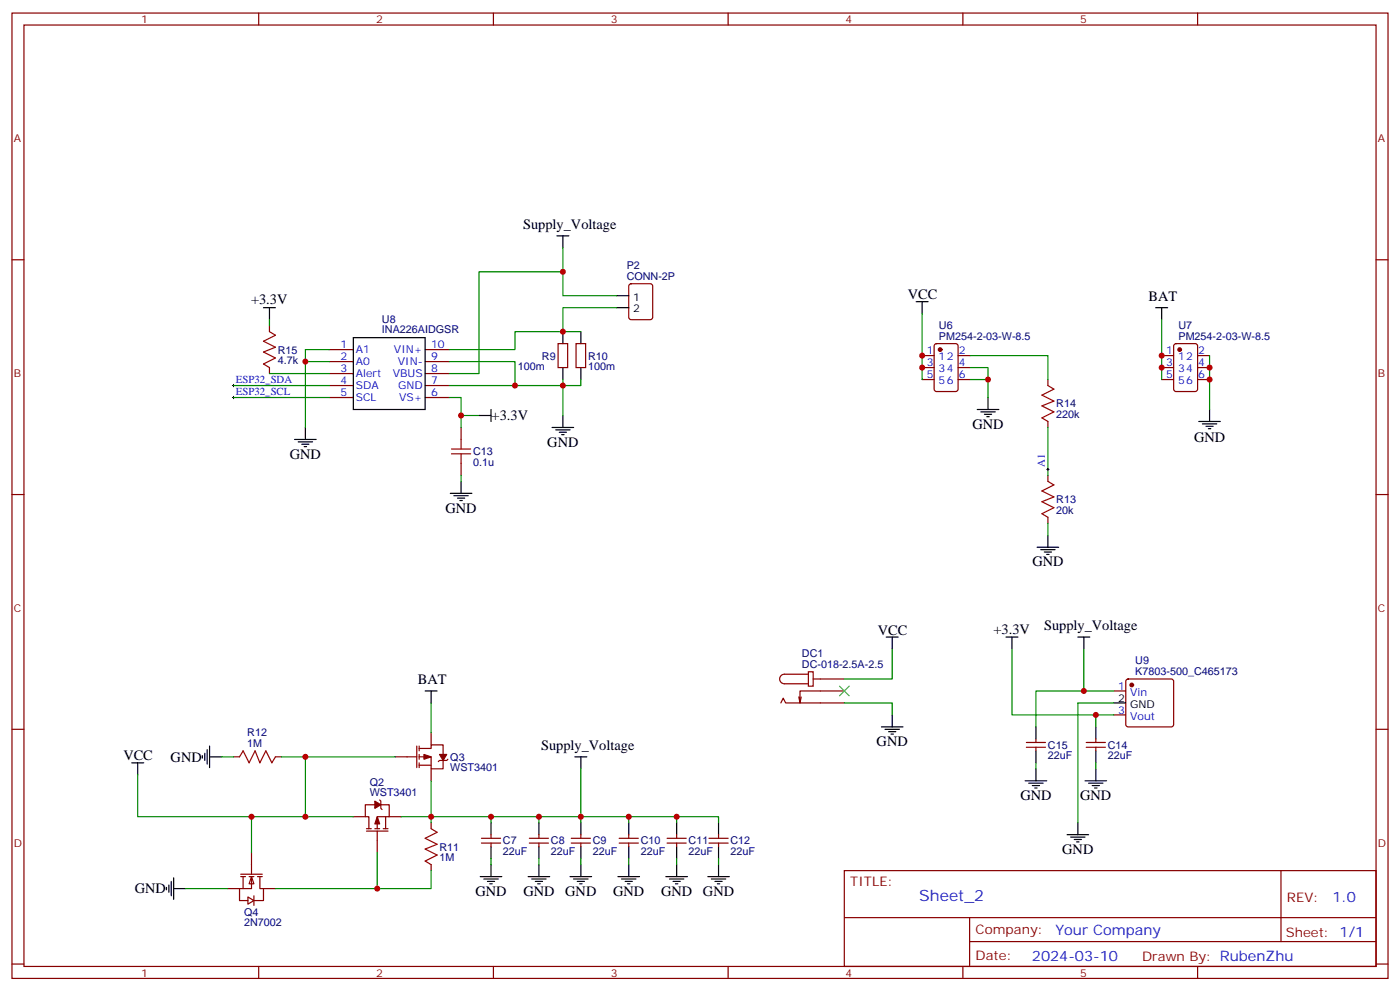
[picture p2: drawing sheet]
<svg xmlns="http://www.w3.org/2000/svg" width="412mm" height="292mm" viewBox="0 0 412 292" stroke-linecap="round" stroke-linejoin="round" font-family="sans-serif">
<g fill="none" stroke="#870000" stroke-width=".35">
<path d="M3.5 3.8h405.4v284.4h-405.4zM7.1 7.4h398.2v277.3h-398.2zM76.2 3.8v3.6M145.3 3.8v3.6M214.5 3.8v3.6M283.6 3.8v3.6M352.8 3.8v3.6M3.5 76.5h3.6M405.3 76.5h3.6M185.4 83.8l.5-.2h5.7l.6 .4 .1 9.5-.5 .6-5.9 .1-.6-.5-.1-9.4zM97 103h7.1M97 106.5h7.1"/>
<path d="M97 110h7.1M97 113.6h7.1M97 117.1h7.1M125.2 103h7.1M125.2 106.5h7.1M125.2 110h7.1M125.2 113.6h7.1M125.2 117.1h7.1M164.4 101.2h2.8v7.1h-2.8zM169.7 101.2h2.8v7.1h-2.8zM271.6 104.7h3.6M271.6 111.8h3.6"/>
<path d="M271.6 108.3h3.6M275.4 101.4l.5-.2h5.6l.7 .4v13l-.4 .7h-5.9l-.7-.4v-13zM282.2 104.7h3.6M282.2 111.8h3.6M282.2 108.3h3.6M342.2 104.7h3.5M342.2 111.8h3.5M342.2 108.3h3.5M346 101.4l.4-.2h5.7l.6 .4 .1 13-.5 .7h-5.9l-.6-.4-.1-13zM352.8 104.7h3.5M352.8 111.8h3.5M352.8 108.3h3.5"/>
<path d="M3.5 145.7h3.6M405.3 145.7h3.6M3.5 214.8h3.6M122.8 219.7v6.4M123.5 219.7v1.5M127 215.9v3.5M405.3 214.8h3.6M110.4 237h-2.8v3.6h1.1v3.5M111.8 235.6l.4 .4v2.1l.3 .3M112.2 237h2.5v3.6h-3.6v3.5M116.4 222.9h6.4M123.5 220.5h3.5v-1.1h3.5v2.8"/>
<path d="M123.5 222.9h3.5v3.5h3.5v-2.4M123.5 225.4h3.5M123.5 222.2v1.4M123.5 224.7v1.4M127 226.4v3.6M131.9 223.6l-.3 .4h-2.1l-.4 .3M104.1 240.6h3.5M107.9 244.8h6.4M107.9 244.1h1.5M110.4 244.1h1.4M111.1 244.8v6.3M112.9 244.1h1.4"/>
<path d="M113.6 240.6v3.5M114.7 240.6h3.5M127 242.3v1.8M127 254.7v1.7M248.7 256.4h156.6v28.3h-156.6zM377.3 256.5v20.8M248.7 270.3h156.5M285.6 277.3h119.6M285.6 270.3v14.1M3.5 284h3.6M76.2 284.7v3.5M145.3 284.7v3.5"/>
<path d="M214.5 284.7v3.5M283.6 284.7v3.5M352.8 284.7v3.5M405.3 284h3.6"/>
</g>
<g fill="#870000" stroke="#870000" stroke-width=".35">
<path d="M110.4 236l1.8 1-1.8 1.1z"/>
<path d="M111.1 240.6l.7 2.1h-1.4z"/>
<path d="M129.5 222.2h2.1l-1.1 1.8z"/>
<path d="M124.9 222.2l2.1 .7-2.1 .7z"/>
<circle cx="276.9" cy="103" r=".53"/>
<circle cx="347.5" cy="103" r=".53"/>
</g>
<g fill="none" stroke="#000" stroke-width=".35">
<path d="M104.1 99.4h21.1v21.2h-21.1zM165.8 97.7v3.5M171.1 97.7v3.5M181.7 87.1h3.5M181.7 90.6h3.5M165.8 108.3v3.5M171.1 108.3v3.5M125.2 203.5h3.6M127 203.5v3.5M38.8 224.7h3.5M40.6 224.7v3.5M50.4 259.6v4.2"/>
<path d="M51.2 258.6v6.3M49 261.4v.7M49.7 260.7v2.1M51.2 261.7h3.5"/>
</g>
<path d="M127 244.1l1.8 1-3.6 1.8 3.6 1.8-3.6 1.4 3.6 1.7-3.6 1.8 1.8 1.1" fill="none" stroke="#a10000" stroke-width=".35"/>
<g fill="#fff" stroke="#870000" stroke-width=".35">
<path d="M74.1 258.2l.7 2.1h-1.4z"/>
<path d="M73 264.2l1.8 1.1-1.8 1z"/>
</g>
<g fill="none" stroke="#870000" stroke-width=".35">
<path d="M79.4 95.9v1.8M79.4 108.3v1.7M308.7 111.8v1.8M135.8 125.9v3.5M135.8 136.5v3.5M308.7 124.1v1.8M308.7 140v1.8M308.7 152.4v1.7M238.1 197.9h1.4v4.2h-1.4zM238.1 198.6h-7a1.41 1.41 0 0 0-1.4 1.4 1.41 1.41 0 0 0 1.4 1.4h7M239.5 200h9.2M230 207l.7-1.4 .7 1.4h17.3"/>
<path d="M236 205.3l-.3 1.7M248.7 203.5h-13v3.5l-.4-1.7M302.3 218.7h5.7M305.2 217.6v1.1M320 218.7h5.6M322.8 217.6v1.1M328.1 203.5h3.5M328.1 210.6h3.5M331.8 200.2l.5-.2h12.7l.5 .2 .2 .5v12.7l-.2 .5-.5 .2h-12.7l-.5-.2-.2-.5v-12.7zM68.8 222.9h1.8M81.1 222.9h1.8M302.3 220.1h5.7"/>
<path d="M305.2 220.1v1.1M320 220.1h5.6M322.8 220.1v1.1M70.9 257.5h6.4M70.9 258.2h1.4M71.6 258.2v3.5M73.4 258.2h1.4M74.1 258.2v3.5h-3.5v3.6h2.4M74.1 251.1v6.4M75.8 258.2h1.5M76.6 258.2v3.5h1v3.6h-2.8M141.8 248.3h5.7"/>
<path d="M141.8 246.9h5.7M144.6 245.9v1M144.6 248.3v1.1M155.9 248.3h5.7M155.9 246.9h5.7M158.7 245.9v1M158.7 248.3v1.1M168.3 248.3h5.6M168.3 246.9h5.6M171.1 245.9v1M171.1 248.3v1.1M182.4 248.3h5.6"/>
<path d="M182.4 246.9h5.6M185.2 245.9v1M185.2 248.3v1.1M196.5 248.3h5.6M196.5 246.9h5.6M199.3 245.9v1M199.3 248.3v1.1M208.8 248.3h5.7M208.8 246.9h5.7M211.7 245.9v1M211.7 248.3v1.1M67 261.7h3.6"/>
<path d="M74.8 263.8v2.9M77.6 261.7h3.5"/>
</g>
<g fill="none" stroke="#008700" stroke-width=".35">
<path d="M165.8 73v14.1h15.9M79.4 94.2v1.7M165.8 80h-24.7v30h-8.8M171.1 97.7h-19.4v5.3h-19.4M181.7 90.6h-15.9v7.1M271.6 92.4v19.4M342.2 94.2v17.6M68.8 113.6h28.2M68.8 117.1h28.2M79.4 110h17.6M90 106.5h7M97 103h-7v22.9"/>
<path d="M132.3 106.5h19.4v7.1h19.4v-1.8M132.3 117.1h3.5v5.3h5.3M132.3 113.6h19.4M165.8 111.8v10.6M285.8 108.3h5.2v8.8M285.8 104.7h22.9v7.1M285.8 111.8h5.2M356.3 104.7v15.9M135.8 122.4v3.5M308.7 125.9v14.1M135.8 140v1.8M308.7 154.1v3.6"/>
<path d="M262.8 191.2v8.8h-14.1M298.1 191.2v19.4h24.7M319.3 191.2v12.3h8.8M127 207v8.9M248.7 207h14.1v3.6M319.3 203.5h-14.1v10.6M328.1 210.6h-5.3v3.5M328.1 207h-10.6v35.3M40.6 228.2v12.4h33.5M65.3 222.9h3.5M82.9 222.9h33.5M90 222.9v17.7"/>
<path d="M127 230v12.3M171.1 226.4v14.2h-52.9M305.2 224.7v1.7M322.8 224.7v1.7M104.1 240.6h-30v10.5M111.1 251.1v10.6M127 256.4v5.3h-45.9M144.6 240.6v1.7M144.6 252.9v1.8M158.7 240.6v1.7M158.7 252.9v1.8M171.1 242.3v-1.7h40.6v1.7"/>
<path d="M171.1 252.9v1.8M185.2 240.6v1.7M185.2 252.9v1.8M199.3 240.6v1.7M199.3 252.9v1.8M211.7 252.9v1.8M54.7 261.7h12.3"/>
</g>
<g fill="none" stroke="#000" stroke-width=".35">
<path d="M164 69.5h3.6M165.8 69.5v3.5M77.6 90.6h3.5M79.4 90.6v3.6M269.9 88.9h3.5M271.6 88.9v3.5M340.4 90.6h3.6M342.2 90.6v3.6M291 117.1v3.5M86.8 129.4h6.3M87.8 130.1h4.3M88.9 130.8h2.1"/>
<path d="M89.6 131.6h.7M90 125.9v3.5M141.1 122.4h3.5M144.6 120.6v3.5M162.6 125.9h6.4M163.7 126.6h4.2M164.7 127.3h2.2M165.5 128h.7M165.8 122.4v3.5M287.9 120.6h6.3M288.9 121.3h4.3M290 122h2.1"/>
<path d="M290.7 122.7h.7M353.1 124.1h6.4M354.2 124.8h4.2M355.2 125.6h2.2M356 126.3h.7M356.3 120.6v3.5M132.6 145.3h6.4M133.7 146h4.2M134.8 146.7h2.1M135.5 147.4h.7M135.8 141.8v3.5M308.7 157.7v3.5"/>
<path d="M305.5 161.2h6.4M306.6 161.9h4.2M307.6 162.6h2.1M308.3 163.3h.7M261.1 187.6h3.5M262.8 187.6v3.6M296.3 187.6h3.6M298.1 187.6v3.6M317.5 187.6h3.5M319.3 187.6v3.6M61.7 219.7v6.4M259.6 214.1h6.4"/>
<path d="M260.7 214.8h4.2M261.8 215.5h2.1M262.5 216.2h.7M262.8 210.6v3.5M305.2 214.1v3.5M322.8 214.1v3.5M328.1 207h3.5M59.6 222.6v.7M60.3 221.9v2.1M61 220.8v4.2M61.7 222.9h3.6M169.3 222.9h3.6"/>
<path d="M171.1 222.9v3.5M302 230h6.3M303 230.7h4.3M304.1 231.4h2.1M304.8 232.1h.7M305.2 221.2v3.5M305.2 226.4v3.6M319.6 230h6.4M320.7 230.7h4.2M321.7 231.4h2.1M322.4 232.1h.7M322.8 221.2v3.5"/>
<path d="M322.8 226.4v3.6M141.5 258.2h6.3M142.5 258.9h4.3M143.6 259.6h2.1M144.6 242.3v3.6M144.6 249.4v3.5M144.6 254.7v3.5M155.6 258.2h6.3M156.6 258.9h4.3M157.7 259.6h2.1M158.7 242.3v3.6M158.7 249.4v3.5"/>
<path d="M158.7 254.7v3.5M167.9 258.2h6.4M169 258.9h4.2M170 259.6h2.2M171.1 242.3v3.6M171.1 249.4v3.5M171.1 254.7v3.5M182 258.2h6.4M183.1 258.9h4.2M184.1 259.6h2.2M185.2 242.3v3.6M185.2 249.4v3.5"/>
<path d="M185.2 254.7v3.5M196.1 258.2h6.4M197.2 258.9h4.2M198.3 259.6h2.1M199.3 242.3v3.6M199.3 249.4v3.5M199.3 254.7v3.5M208.5 258.2h6.3M209.5 258.9h4.3M210.6 259.6h2.1M211.7 242.3v3.6M211.7 249.4v3.5"/>
<path d="M211.7 254.7v3.5M314.3 245.9h6.4M315.4 246.6h4.2M316.4 247.3h2.2M317.1 248h.8M317.5 242.3v3.6M144.3 260.3h.7M158.4 260.3h.7M170.7 260.3h.7M184.9 260.3h.7M199 260.3h.7M211.3 260.3h.7"/>
</g>
<path d="M79.4 97.7l1.7 1-3.5 1.8 3.5 1.8-3.5 1.4 3.5 1.7-3.5 1.8 1.8 1.1M308.7 113.6l1.7 1-3.5 1.8 3.5 1.7-3.5 1.5 3.5 1.7-3.5 1.8 1.8 1M133 133.7h5.6M133 132.3h5.6M135.8 129.4v2.9M135.8 133.7v2.8M308.7 141.8l1.7 1-3.5 1.8 3.5 1.8-3.5 1.4 3.5 1.7-3.5 1.8 1.8 1.1M70.6 222.9l1-1.7 1.8 3.5 1.7-3.5 1.5 3.5 1.7-3.5 1.8 3.5 1-1.8" fill="none" stroke="#a10000" stroke-width=".35"/>
<path d="M68.4 113.6h.7M68.4 117.1h.7M68.8 113.2v.7M68.8 116.7v.7M308.3 138.3h.7M308.7 137.9v.7" fill="none" stroke="#000" stroke-width=".29"/>
<circle cx="333.4" cy="201.8" r=".53" fill="#870000" stroke="#870000" stroke-width=".35"/>
<path d="M247.3 202.1l2.8 2.8M250.1 202.1l-2.8 2.8" fill="none" stroke="#3c3" stroke-width=".35"/>
<g fill="#c00">
<circle cx="111.1" cy="261.7" r=".88"/>
<circle cx="127" cy="240.6" r=".88"/>
<circle cx="90" cy="222.9" r=".88"/>
<circle cx="90" cy="240.6" r=".88"/>
<circle cx="74.1" cy="240.6" r=".88"/>
<circle cx="144.6" cy="240.6" r=".88"/>
<circle cx="158.8" cy="240.6" r=".88"/>
<circle cx="171.1" cy="240.6" r=".88"/>
<circle cx="185.2" cy="240.6" r=".88"/>
<circle cx="199.3" cy="240.6" r=".88"/>
<circle cx="342.2" cy="104.7" r=".88"/>
<circle cx="342.2" cy="108.3" r=".88"/>
<circle cx="356.3" cy="111.8" r=".88"/>
<circle cx="356.3" cy="108.3" r=".88"/>
<circle cx="271.6" cy="104.7" r=".88"/>
<circle cx="271.6" cy="108.3" r=".88"/>
<circle cx="165.8" cy="113.6" r=".88"/>
<circle cx="165.8" cy="97.7" r=".88"/>
<circle cx="165.8" cy="80" r=".88"/>
<circle cx="151.7" cy="113.6" r=".88"/>
<circle cx="135.8" cy="122.4" r=".88"/>
<circle cx="90" cy="106.5" r=".88"/>
<circle cx="322.8" cy="210.6" r=".88"/>
<circle cx="319.3" cy="203.5" r=".88"/>
<circle cx="291" cy="111.8" r=".88"/>
</g>
<text font-size="4.6" fill="#00f" x="270.8" y="265.5">Sheet_2</text>
<g font-size="4.2">
<text x="154.1" y="67.3">Supply_Voltage</text>
<text x="73.9" y="89.6">+3.3V</text>
<text x="267.4" y="88.2">VCC</text>
<text x="338.3" y="88.5">BAT</text>
<text x="144.8" y="123.8">+3.3V</text>
<text x="161.2" y="131.6">GND</text>
<text x="286.5" y="126.3">GND</text>
<text x="351.7" y="130.2">GND</text>
<text x="85.4" y="135.1">GND</text>
<text x="131.2" y="151">GND</text>
<text x="304.1" y="166.8">GND</text>
<text x="307.5" y="185.5">Supply_Voltage</text>
<text x="258.6" y="186.9">VCC</text>
<text x="292.7" y="186.6">+3.3V</text>
<text x="123.1" y="201.4">BAT</text>
<text x="159.4" y="220.8">Supply_Voltage</text>
<text x="258.2" y="219.7">GND</text>
<text x="36.3" y="224">VCC</text>
<text x="50.3" y="224.4">GND</text>
<text x="300.6" y="235.6">GND</text>
<text x="318.2" y="235.6">GND</text>
<text x="312.9" y="251.5">GND</text>
<text x="39.7" y="263.2">GND</text>
<text x="140.1" y="263.8">GND</text>
<text x="154.2" y="263.8">GND</text>
<text x="166.5" y="263.8">GND</text>
<text x="180.6" y="263.8">GND</text>
<text x="194.7" y="263.8">GND</text>
<text x="207.1" y="263.8">GND</text>
</g>
<g font-size="4.2" fill="#00f">
<text x="392.5" y="265.7">1.0</text>
<text x="310.9" y="275.3">Your Company</text>
<text x="304" y="283.1">2024-03-10</text>
</g>
<g font-size="3.9" fill="#800">
<text x="250.5" y="261">TITLE:</text>
<text x="379.1" y="265.7">REV:</text>
<text x="287.4" y="275.2">Company:</text>
<text x="378.7" y="275.8">Sheet: 1/1</text>
<text x="287.4" y="282.9">Date:</text>
<text x="336.4" y="283">Drawn By: RubenZhu</text>
</g>
<g font-size="3.2" fill="#800">
<text x="41.6" y="6.8">1</text>
<text x="110.8" y="6.8">2</text>
<text x="179.9" y="6.8">3</text>
<text x="249.1" y="6.8">4</text>
<text x="318.2" y="6.8">5</text>
<text x="4.1" y="41.9">A</text>
<text x="405.9" y="41.9">A</text>
<text x="4.1" y="111.1">B</text>
<text x="405.9" y="111.1">B</text>
<text x="4.1" y="180.2">C</text>
<text x="405.9" y="180.2">C</text>
<text x="4.1" y="249.4">D</text>
<text x="405.9" y="249.4">D</text>
<text x="41.6" y="287.7">1</text>
<text x="110.8" y="287.7">2</text>
<text x="179.9" y="287.7">3</text>
<text x="249.1" y="287.7">4</text>
<text x="318.2" y="287.7">5</text>
</g>
<g font-size="3.2" fill="#000080">
<text x="184.6" y="82.5">CONN-2P</text>
<text x="184.6" y="79.4">P2</text>
<text x="112.5" y="95">U8</text>
<text x="112.5" y="98.1">INA226AIDGSR</text>
<text x="276.6" y="100">PM254-2-03-W-8.5</text>
<text x="276.6" y="96.9">U6</text>
<text x="347.1" y="100">PM254-2-03-W-8.5</text>
<text x="347.1" y="96.9">U7</text>
<text x="81.8" y="107.3">4.7k</text>
<text x="81.8" y="104.2">R15</text>
<text x="159.6" y="105.9">R9</text>
<text x="173.2" y="105.9">R10</text>
<text x="152.6" y="109.1">100m</text>
<text x="173.2" y="109.1">100m</text>
<text x="311.1" y="120">R14</text>
<text x="311.1" y="123.2">220k</text>
<text x="139.3" y="137.3">0.1u</text>
<text x="139.3" y="134.1">C13</text>
<text x="311.1" y="148.2">R13</text>
<text x="311.1" y="151.4">20k</text>
<text x="236.2" y="196.8">DC-018-2.5A-2.5</text>
<text x="236.2" y="193.6">DC1</text>
<text x="334.4" y="195.6">U9</text>
<text x="334.4" y="198.8">K7803-500_C465173</text>
<text x="72.8" y="220.1">1M</text>
<text x="72.8" y="216.9">R12</text>
<text x="308.7" y="220.5">C15</text>
<text x="326.3" y="220.5">C14</text>
<text x="132.6" y="227.2">WST3401</text>
<text x="132.6" y="224">Q3</text>
<text x="308.7" y="223.7">22uF</text>
<text x="326.3" y="223.7">22uF</text>
<text x="108.9" y="231.4">Q2</text>
<text x="108.9" y="234.6">WST3401</text>
<text x="129.5" y="250.5">R11</text>
<text x="148.2" y="251.9">22uF</text>
<text x="148.2" y="248.7">C7</text>
<text x="162.3" y="251.9">22uF</text>
<text x="162.3" y="248.7">C8</text>
<text x="174.6" y="251.9">22uF</text>
<text x="174.6" y="248.7">C9</text>
<text x="188.7" y="251.9">22uF</text>
<text x="188.7" y="248.7">C10</text>
<text x="202.8" y="251.9">22uF</text>
<text x="202.8" y="248.7">C11</text>
<text x="215.2" y="251.9">22uF</text>
<text x="215.2" y="248.7">C12</text>
<text x="129.5" y="253.7">1M</text>
<text x="71.9" y="269.7">Q4</text>
<text x="71.9" y="272.8">2N7002</text>
</g>
<g font-size="3.2">
<text x="186.5" y="88.5">1</text>
<text x="186.5" y="92">2</text>
<text x="329.4" y="206.7">2</text>
<text x="332.9" y="208.5">GND</text>
</g>
<g font-size="3.2" fill="#00f">
<text x="100.3" y="102.6">1</text>
<text x="100.3" y="106.2">2</text>
<text x="104.8" y="104">A1</text>
<text x="104.8" y="107.6">A0</text>
<text x="116.1" y="104">VIN+</text>
<text x="117.2" y="107.6">VIN-</text>
<text x="127" y="106.2">9</text>
<text x="127" y="102.6">10</text>
<text x="273" y="104.4">1</text>
<text x="273" y="107.9">3</text>
<text x="276.5" y="106.2">12</text>
<text x="282.4" y="107.9">4</text>
<text x="282.4" y="104.4">2</text>
<text x="343.5" y="104.4">1</text>
<text x="343.5" y="107.9">3</text>
<text x="347" y="106.2">12</text>
<text x="353" y="107.9">4</text>
<text x="353" y="104.4">2</text>
<text x="69.5" y="112.7">ESP32_SDA</text>
<text x="100.3" y="109.7">3</text>
<text x="100.3" y="113.2">4</text>
<text x="104.8" y="111.1">Alert</text>
<text x="115.7" y="111.1">VBUS</text>
<text x="127" y="113.2">7</text>
<text x="127" y="109.7">8</text>
<text x="273" y="111.4">5</text>
<text x="276.5" y="109.7">34</text>
<text x="276.5" y="113.2">56</text>
<text x="282.4" y="111.4">6</text>
<text x="343.5" y="111.4">5</text>
<text x="347" y="109.7">34</text>
<text x="347" y="113.2">56</text>
<text x="353" y="111.4">6</text>
<text x="69.5" y="116.2">ESP32_SCL</text>
<text x="100.3" y="116.7">5</text>
<text x="104.8" y="114.6">SDA</text>
<text x="104.8" y="118.1">SCL</text>
<text x="117.2" y="114.6">GND</text>
<text x="117.6" y="118.1">VS+</text>
<text x="127" y="116.7">6</text>
<text x="307.8" y="137.5" transform="rotate(-90 307.8 137.5)">A1</text>
<text x="329.4" y="203.2">1</text>
<text x="332.9" y="204.9">Vin</text>
<text x="329.4" y="210.2">3</text>
<text x="332.9" y="212">Vout</text>
</g>
</svg>
